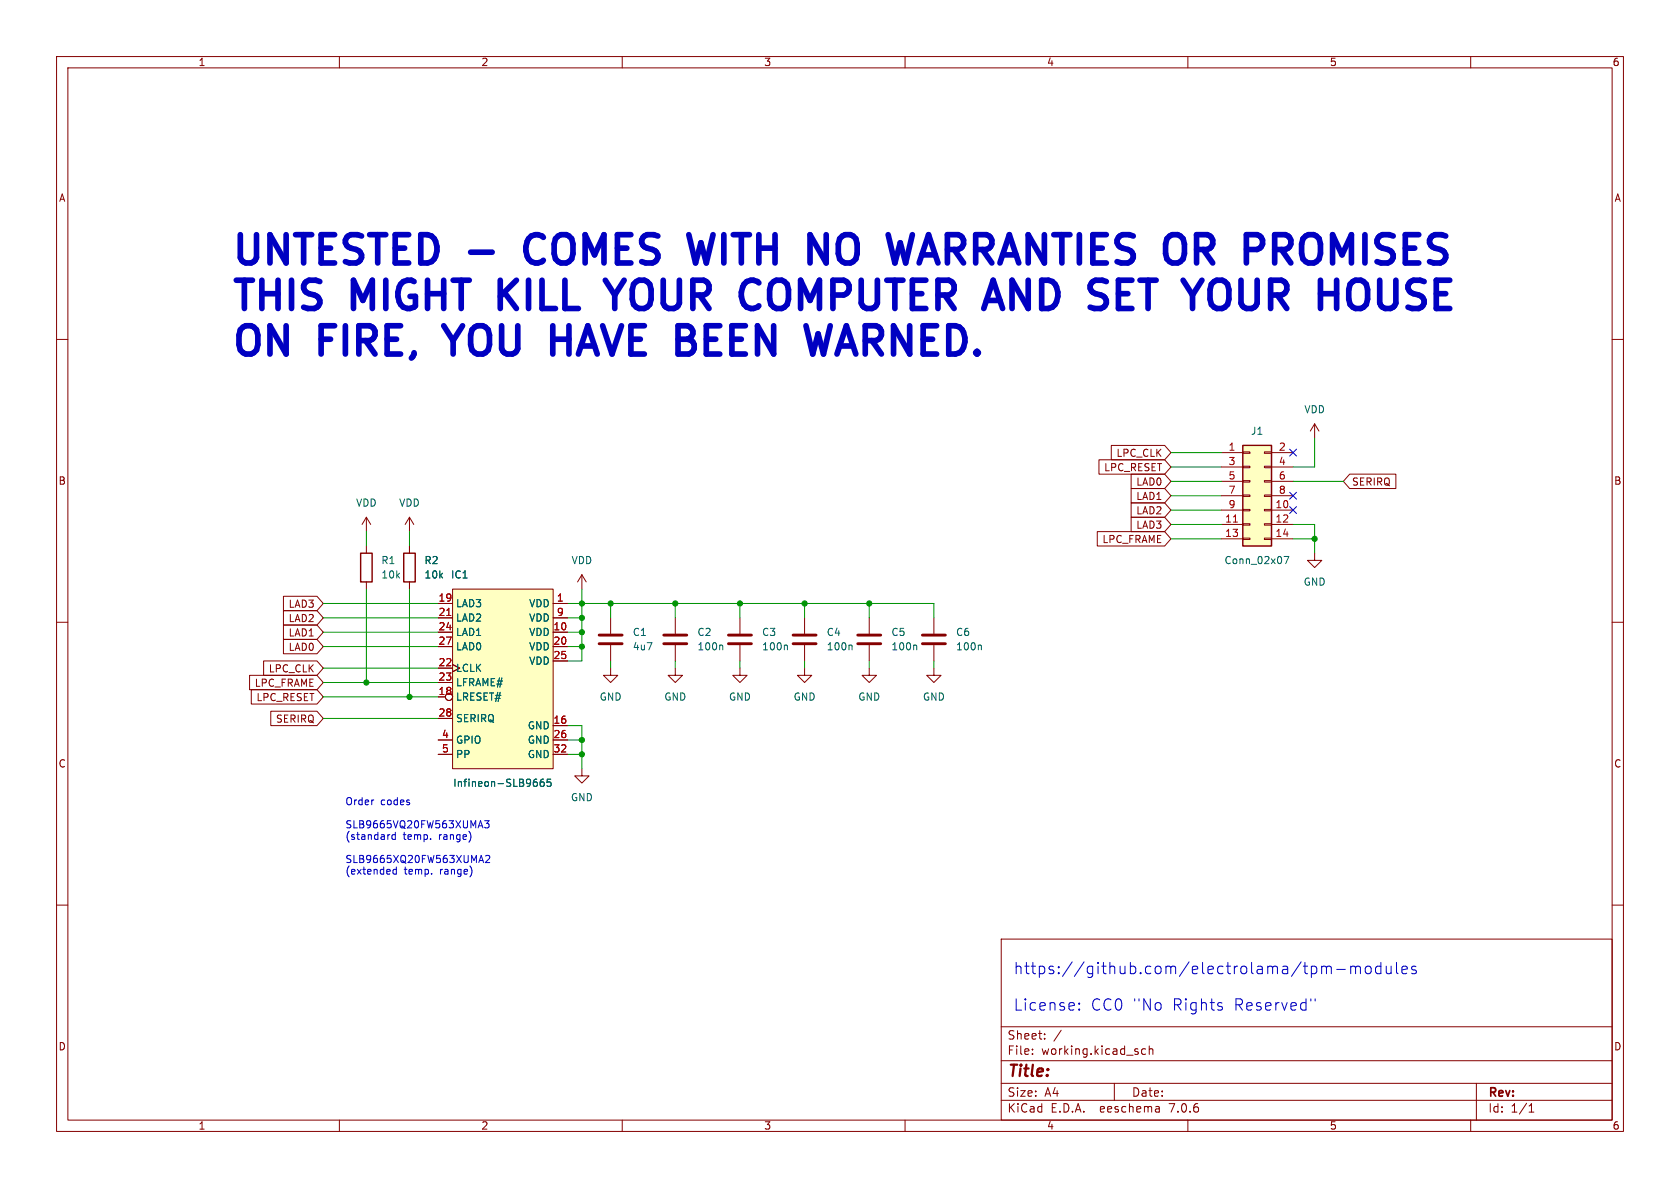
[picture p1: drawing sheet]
<svg xmlns="http://www.w3.org/2000/svg" width="297mm" height="210mm" viewBox="0 0 297 210" stroke-linecap="round" stroke-linejoin="round" font-family="sans-serif">
<g fill="none" stroke="#840000" stroke-width=".18">
<path d="M10 10h277v190h-277zM12 12h273v186h-273zM60 10v2M110 10v2M160 10v2M210 10v2M260 10v2M10 60h2M285 60h2M196.5 78.7h9.4l1.1 1.3-1.1 1.3h-9.4zM219.7 79.9h1.3v.2h-1.3zM223.5 79.9h1.3v.2h-1.3z"/>
<path d="M232.4 74.9l-.8 1.3M232.4 74.9v2.6M232.4 74.9l.8 1.3M64.8 91.4v2.6M64.8 96.5v1.3M64.8 91.4l-.8 1.3M64.8 91.4l.7 1.3M72.4 91.4v2.6M72.4 96.5v1.3M72.4 91.4l-.8 1.3M72.4 91.4l.8 1.3M194 94h11.9l1.1 1.3-1.1 1.2h-11.9z"/>
<path d="M194.3 81.3h11.6l1.1 1.3-1.1 1.2h-11.6zM200 88.9h5.9l1.1 1.3-1.1 1.2h-5.9zM200 83.8h5.9l1.1 1.3-1.1 1.3h-5.9zM200 86.4h5.9l1.1 1.2-1.1 1.3h-5.9zM200 91.4h5.9l1.1 1.3-1.1 1.3h-5.9zM215.9 80h3.8M215.9 90.2h3.8M215.9 92.7h3.8M215.9 95.3h3.8M215.9 82.6h3.8M215.9 85.1h3.8M215.9 87.6h3.8"/>
<path d="M219.7 95.1h1.3v.3h-1.3zM219.7 92.6h1.3v.2h-1.3zM219.7 90h1.3v.3h-1.3zM219.7 87.5h1.3v.3h-1.3zM219.7 85h1.3v.2h-1.3zM219.7 82.4h1.3v.3h-1.3zM223.5 95.1h1.3v.3h-1.3zM223.5 92.6h1.3v.2h-1.3zM223.5 90h1.3v.3h-1.3zM223.5 87.5h1.3v.3h-1.3zM223.5 85h1.3v.2h-1.3zM223.5 82.4h1.3v.3h-1.3z"/>
<path d="M224.8 80h3.8M224.8 90.2h3.8M224.8 92.7h3.8M224.8 95.3h3.8M224.8 82.6h3.8M224.8 85.1h3.8M224.8 87.6h3.8M232.4 97.8v1.3h1.3l-1.3 1.2-1.3-1.2h1.3M238.6 83.8h8.2v2.6h-8.2l-1.1-1.3zM10 110h2M44.1 119.4h11.9l1.1 1.3-1.1 1.2h-11.9zM46.6 116.8h9.4l1.1 1.3-1.1 1.3h-9.4z"/>
<path d="M50.1 107.9h5.9l1.1 1.3-1.1 1.3h-5.9zM50.1 113h5.9l1.1 1.3-1.1 1.3h-5.9zM50.1 105.4h5.9l1.1 1.3-1.1 1.3h-5.9zM50.1 110.5h5.9l1.1 1.3-1.1 1.2h-5.9zM64.8 102.9v1.2M72.4 102.9v1.2M77.5 106.7h2.5M77.5 111.8h2.5M77.5 114.3h2.5M77.5 109.2h2.5M77.5 118.1h2.5M80 104.1h17.8v31.8h-17.8z"/>
<path d="M80 117.5l1.3 .6-1.3 .6M97.8 106.7h2.5M97.8 111.8h2.5M97.8 114.3h2.5M97.8 109.2h2.5M97.8 116.8h2.5M102.9 101.6l-.8 1.3M102.9 101.6v2.5M102.9 101.6l.7 1.3M107.9 118.1v1.3h1.3l-1.3 1.3-1.2-1.3h1.2M107.9 109.2v2.8M107.9 114v2.8"/>
<path d="M119.4 118.1v1.3h1.2l-1.2 1.3-1.3-1.3h1.3M119.4 109.2v2.8M119.4 114v2.8M130.8 118.1v1.3h1.3l-1.3 1.3-1.3-1.3h1.3M130.8 109.2v2.8M130.8 114v2.8M142.2 118.1v1.3h1.3l-1.3 1.3-1.2-1.3h1.2M142.2 109.2v2.8M142.2 114v2.8M153.7 118.1v1.3h1.2l-1.2 1.3-1.3-1.3h1.3M153.7 109.2v2.8M153.7 114v2.8"/>
<path d="M165.1 118.1v1.3h1.3l-1.3 1.3-1.3-1.3h1.3M165.1 109.2v2.8M165.1 114v2.8M285 110h2M44.4 121.9h11.6l1.1 1.3-1.1 1.3h-11.6zM47.9 125.7h8.1l1.1 1.3-1.1 1.3h-8.1zM77.5 120.7h2.5M77.5 130.8h2.5M77.5 127h2.5M77.5 133.4h2.5M97.8 128.3h2.5M97.8 130.8h2.5"/>
<path d="M97.8 133.4h2.5M102.9 135.9v1.3h1.2l-1.2 1.2-1.3-1.2h1.3M10 160h2M285 160h2M177 166h108v32h-108zM60 198v2M110 198v2M160 198v2M177 194.5h108M177 191.5h108M177 187.5h108M177 181.5h108"/>
<path d="M182.5 186.3v.1M182.5 185.5v.1M184.7 183.6v.1M184.7 182.8v.1M187.6 182.1l-1.3 2M197 191.5v3M202.5 185.5l-.4-.1-.3 .3v.4l.2 .2h.5M203.2 185.5l.2-.1 .3 .1 .1 .9M203.2 184.9v1.5M204.9 195.7l.1 .9M205 196.5l-.2 .1M205 196h-.2"/>
<path d="M210 198v2M260 198v2M261 191.5v6.5M270.3 196.6h.9M270.3 195.5l.4-.4v1.5"/>
<circle cx="79.4" cy="123.2" r=".63"/>
</g>
<g fill="#ffffc2" stroke="#ffffc2" stroke-width=".18">
<path d="M80 104.1h17.8v31.8h-17.8z"/>
<path d="M219.7 78.7h5.1v17.8h-5.1z"/>
</g>
<path d="M218 92.3h.8M79 108.8h.7" fill="none" stroke="#a90000" stroke-width=".18"/>
<path d="M227 98.4h.8l-.5 1.2M127.6 114l.2 .2v.7M139 114l.2 .2v.7M150.5 114l.1 .2v.7M161.9 114l.2 .2v.7M173.3 114l.2 .2v.7M94.5 138.2l.4 .1 .1 .2-.1 .4-.4 .1M94.6 137.7h.3M96.1 137.7l-.4 .1a.85 .85 0 0 0 0 1.2l.5-.1v-.4l-.2-.3-.4 .1-.1 .2M97.4 137.7h-.6l-.1 .6 .2-.1 .4 .1 .1 .2v.4l-.2 .1-.5-.1" fill="none" stroke="#006464" stroke-width=".18"/>
<path d="M219.7 78.7h5.1v17.8h-5.1zM63.8 97.8h2v5.1h-2zM71.4 97.8h2v5.1h-2z" fill="none" stroke="#840000" stroke-width=".25"/>
<path d="M105.9 113.8h4.1M105.9 112.3h4.1M117.3 113.8h4.1M117.3 112.3h4.1M128.8 113.8h4M128.8 112.3h4M140.2 113.8h4.1M140.2 112.3h4.1M151.6 113.8h4.1M151.6 112.3h4.1M163.1 113.8h4M163.1 112.3h4" fill="none" stroke="#840000" stroke-width=".51"/>
<g fill="none" stroke="#0000c2" stroke-width=".18">
<path d="M69.9 147.1v1.3M69.9 147.6l-.4-.1-.2 .3 .1 .5h.5M70.1 153.7h-.4l-.2 .2 .1 .6h.5M70.1 153.3v1.2M76.1 148.3v.1M76.3 154.4v.1M84.6 146h.7M84.8 152.1h.6M84.9 145.1l.5 1.2M85.1 151.2l.4 1.3M85.7 145.1h.8l-.5 .5 .4 .1v.5l-.2 .1-.5-.1M85.9 151.3l.4-.1 .3 .4-.8 .9h.8"/>
<path d="M190.8 178.4l.1 .1-.1 .1M190.8 178.4l-.1 .1 .1 .1M190.8 177.3v.2M190.8 178.4v.2M190.8 177.3l.1 .1-.1 .1M190.8 177.3l-.1 .1 .1 .1M215.8 177.9l.3 .3-.1 .3-.2 .1M215.8 177.2l.2 .1M232.5 176.6v.3M233.9 170.8h.3l.3 .3M234.5 171.1l.3-.3 .5 .1 .1 1.2M234.5 171.1v1"/>
<path d="M236.3 171.4h1.5M238.8 171a.5 .5 0 0 1 .8 .1M238.8 170.8v1.3M239.6 171.1l.3-.3 .5 .1 .1 1.2M239.6 171.1v1M241.5 171a.54 .54 0 0 1 .5-.2 .54 .54 0 0 1 .4 .4v.5a.54 .54 0 0 1-.5 .4 .54 .54 0 0 1-.5-.4zM244.1 170.9l-.5-.1-.4 .4v.5l.2 .3 .2 .1 .5-.1M244.1 170.1v2M245.1 170.8l.1 1.2a.54 .54 0 0 0 .7-.1M245.9 170.8v1.3M246.9 170.1v1.7l.3 .3M247.8 171.5l1-.2-.1-.4-.6-.1-.3 .3 .1 .9 .2 .1 .6-.1"/>
<path d="M250.3 170.9l-.5-.1-.2 .3v.3l.7 .2 .1 .1-.1 .3-.2 .1-.5-.1"/>
</g>
<g fill="none" stroke="#0000c2" stroke-width="1">
<path d="M78.4 57.6l1.7 2.6M88.4 49.5v5M91.3 49.5l-2.9 2.9M93.4 42.2a3.5 3.5 0 0 0 0 3.6M97.7 60h2.9M107 49.5l1.7 2.7M108.7 52.2v2.3M110.3 49.5l-1.6 2.7M123 46.5l.9-3.6 1 3.6M133.9 49.8l.3 .2M134.2 54.1l-.3 .2M149.6 57.6l-1.6 5"/>
<path d="M163 45.1h2.3M164.2 41.5l-1.7 5M178.9 49.5l2.9 5M197.7 54.5h2.4M219.4 49.5v4.1l.5 .7M230.8 41.7l-.5 .5-.2 1v1.6l.2 1 .5 .4M244.2 54.1l.7 .4h.9M148.4 61.2h2.4"/>
</g>
<g fill="none" stroke="#009600" stroke-width=".18">
<path d="M232.4 77.5v5.1h-3.8M64.8 94v2.5M72.4 94v2.5M207 92.7h8.9M207 85.1h8.9M207 87.6h8.9M207 90.2h8.9M207 95.3h8.9M207 80h8.9M207 82.6h8.9M228.6 92.7h3.8v5.1M228.6 85.1h8.9"/>
<path d="M228.6 95.3h3.8M57.1 109.2h20.4M57.1 111.8h20.4M57.1 106.7h20.4M57.1 114.3h20.4M57.1 118.1h20.4M64.8 104.1v16.6M72.4 104.1v19.1M100.3 109.2h2.6M100.3 111.8h2.6M100.3 106.7h64.8v2.5M100.3 114.3h2.6"/>
<path d="M102.9 104.1v12.7h-2.6M107.9 106.7v2.5M107.9 116.8v1.3M119.4 106.7v2.5M119.4 116.8v1.3M130.8 106.7v2.5M130.8 116.8v1.3M142.2 106.7v2.5M142.2 116.8v1.3M153.7 106.7v2.5M153.7 116.8v1.3M165.1 116.8v1.3"/>
<path d="M57.1 120.7h20.4M57.1 123.2h20.4M57.1 127h20.4M100.3 130.8h2.6M100.3 128.3h2.6v7.6M100.3 133.4h2.6"/>
</g>
<path d="M228 79.4l1.2 1.2M229.2 79.4l-1.2 1.2M228 87l1.2 1.2M228 89.6l1.2 1.2M229.2 87l-1.2 1.2M229.2 89.6l-1.2 1.2" fill="none" stroke="#000084" stroke-width=".18"/>
<g fill="#009600" stroke="#009600" stroke-width=".18">
<circle cx="102.9" cy="106.7" r=".46"/>
<circle cx="102.9" cy="109.2" r=".46"/>
<circle cx="119.4" cy="106.7" r=".46"/>
<circle cx="130.8" cy="106.7" r=".46"/>
<circle cx="102.9" cy="114.3" r=".46"/>
<circle cx="102.9" cy="111.8" r=".46"/>
<circle cx="107.9" cy="106.7" r=".46"/>
<circle cx="64.8" cy="120.7" r=".46"/>
<circle cx="72.4" cy="123.2" r=".46"/>
<circle cx="102.9" cy="130.8" r=".46"/>
<circle cx="102.9" cy="133.4" r=".46"/>
<circle cx="232.4" cy="95.3" r=".46"/>
<circle cx="153.7" cy="106.7" r=".46"/>
<circle cx="142.2" cy="106.7" r=".46"/>
</g>
<g font-size="7" fill="#0000c2">
<text x="40.6" y="47.2">UNTESTED</text>
<text x="83.4" y="47.2">-</text>
<text x="95.4" y="47.2">COMES</text>
<text x="126.4" y="47.2">WITH</text>
<text x="149.4" y="47.2">NO</text>
<text x="165.6" y="47.2">WARRANTIES OR</text>
<text x="232.5" y="47.2">PROMISES</text>
<text x="40.6" y="55.2">THIS</text>
<text x="62.6" y="55.2">MIGHT</text>
<text x="90.6" y="55.2">KILL</text>
<text x="111.9" y="55.2">YOUR</text>
<text x="137.4" y="55.2">COMPUTER</text>
<text x="182.8" y="55.2">AND</text>
<text x="203.1" y="55.2">SET</text>
<text x="222" y="55.2">YOUR</text>
<text x="247.6" y="55.2">HOUSE</text>
<text x="40.6" y="63.3">ON</text>
<text x="56.9" y="63.3">FIRE,</text>
<text x="81.3" y="63.3">YOU</text>
<text x="101.9" y="63.3">HAVE BEEN</text>
<text x="151.1" y="63.3">WARNED.</text>
</g>
<g font-size="2.8" fill="#0000c2">
<text x="179.1" y="172.4">https://github.com/electrolama/tpm-modules</text>
<text x="179.1" y="178.8">License:</text>
<text x="192.7" y="178.8">CC0 &quot;No</text>
<text x="207.2" y="178.8">Rights</text>
<text x="218.2" y="178.8">Reserved&quot;</text>
</g>
<text font-size="2.8" fill="#840000" x="178" y="190.9">Title:</text>
<g font-size="2.1" fill="#840000">
<text x="178" y="184">Sheet:</text>
<text x="178" y="186.7">File:</text>
<text x="184.1" y="186.7">working.kicad_sch</text>
<text x="178" y="196.9">KiCad</text>
<text x="178" y="194.1">Size:</text>
<text x="184.7" y="194.1">A4</text>
<text x="185.7" y="196.9">E.D.A.</text>
<text x="194.6" y="196.9">eeschema</text>
<text x="200" y="194.1">Date:</text>
<text x="207" y="196.9">7.0.6</text>
<text x="263" y="194.3">Rev:</text>
<text x="263" y="196.9">Id:</text>
<text x="267.1" y="196.9">1/1</text>
</g>
<g font-size="1.8" fill="#840000">
<text x="35" y="11.9">1</text>
<text x="85" y="11.9">2</text>
<text x="135" y="11.9">3</text>
<text x="185" y="11.9">4</text>
<text x="235" y="11.9">5</text>
<text x="285" y="11.9">6</text>
<text x="10.3" y="35.9">A</text>
<text x="285.3" y="35.9">A</text>
<text x="195.1" y="83.5">LPC_RESET</text>
<text x="197.3" y="81">LPC_CLK</text>
<text x="10.3" y="85.9">B</text>
<text x="200.8" y="86">LAD0</text>
<text x="200.8" y="88.6">LAD1</text>
<text x="238.9" y="86">SERIRQ</text>
<text x="285.3" y="85.9">B</text>
<text x="200.8" y="91.1">LAD2</text>
<text x="200.8" y="93.7">LAD3</text>
<text x="194.8" y="96.2">LPC_FRAME</text>
<text x="50.9" y="107.6">LAD3</text>
<text x="50.9" y="110.2">LAD2</text>
<text x="50.9" y="112.7">LAD1</text>
<text x="47.4" y="119.1">LPC_CLK</text>
<text x="50.9" y="115.3">LAD0</text>
<text x="44.9" y="121.6">LPC_FRAME</text>
<text x="45.2" y="124.1">LPC_RESET</text>
<text x="48.7" y="128">SERIRQ</text>
<text x="10.3" y="135.9">C</text>
<text x="285.3" y="135.9">C</text>
<text x="10.3" y="185.9">D</text>
<text x="285.3" y="185.9">D</text>
<text x="35" y="199.9">1</text>
<text x="85" y="199.9">2</text>
<text x="135" y="199.9">3</text>
<text x="185" y="199.9">4</text>
<text x="235" y="199.9">5</text>
<text x="285" y="199.9">6</text>
</g>
<g font-size="1.8" fill="#006464">
<text x="221.1" y="77.1">J1</text>
<text x="230.5" y="73.3">VDD</text>
<text x="62.9" y="89.8">VDD</text>
<text x="70.5" y="89.8">VDD</text>
<text x="67.3" y="99.9">R1</text>
<text x="74.9" y="99.9">R2</text>
<text x="101" y="99.9">VDD</text>
<text x="216.4" y="99.9">Conn_02x07</text>
<text x="67.3" y="102.5">10k</text>
<text x="74.9" y="102.5">10k</text>
<text x="79.6" y="102.5">IC1</text>
<text x="80.5" y="107.5">LAD3</text>
<text x="93.5" y="107.5">VDD</text>
<text x="230.4" y="103.7">GND</text>
<text x="80.5" y="110.1">LAD2</text>
<text x="80.5" y="112.6">LAD1</text>
<text x="93.5" y="112.6">VDD</text>
<text x="93.5" y="110.1">VDD</text>
<text x="111.8" y="112.6">C1</text>
<text x="123.2" y="112.6">C2</text>
<text x="134.6" y="112.6">C3</text>
<text x="146.1" y="112.6">C4</text>
<text x="157.5" y="112.6">C5</text>
<text x="168.9" y="112.6">C6</text>
<text x="80.5" y="119">LCLK</text>
<text x="80.5" y="115.2">LAD0</text>
<text x="93.5" y="115.2">VDD</text>
<text x="93.5" y="117.7">VDD</text>
<text x="111.8" y="115.2">4u7</text>
<text x="123.2" y="115.2">100n</text>
<text x="134.6" y="115.2">100n</text>
<text x="146.1" y="115.2">100n</text>
<text x="157.5" y="115.2">100n</text>
<text x="168.9" y="115.2">100n</text>
<text x="80.5" y="124.1">LRESET#</text>
<text x="80.5" y="121.5">LFRAME#</text>
<text x="105.9" y="124.1">GND</text>
<text x="117.3" y="124.1">GND</text>
<text x="128.8" y="124.1">GND</text>
<text x="140.2" y="124.1">GND</text>
<text x="151.6" y="124.1">GND</text>
<text x="163.1" y="124.1">GND</text>
<text x="80.5" y="127.9">SERIRQ</text>
<text x="80.5" y="131.7">GPIO</text>
<text x="93.2" y="129.1">GND</text>
<text x="93.2" y="131.7">GND</text>
<text x="80.5" y="134.2">PP</text>
<text x="93.2" y="134.2">GND</text>
<text x="80" y="139.3">Infineon-SLB9665</text>
<text x="100.8" y="141.8">GND</text>
</g>
<g font-size="1.8" fill="#a90000">
<text x="217.1" y="79.8">1</text>
<text x="217.1" y="82.3">3</text>
<text x="226" y="79.8">2</text>
<text x="226" y="82.3">4</text>
<text x="217.1" y="84.8">5</text>
<text x="217.1" y="87.4">7</text>
<text x="217.1" y="89.9">9</text>
<text x="225.4" y="89.9">10</text>
<text x="226" y="84.8">6</text>
<text x="226" y="87.4">8</text>
<text x="216.5" y="92.5">11</text>
<text x="216.5" y="95">13</text>
<text x="225.4" y="92.5">12</text>
<text x="225.4" y="95">14</text>
<text x="77.4" y="106.4">19</text>
<text x="98.4" y="106.4">1</text>
<text x="77.4" y="109">21</text>
<text x="77.4" y="111.5">24</text>
<text x="97.7" y="111.5">10</text>
<text x="98.4" y="109">9</text>
<text x="77.4" y="117.9">22</text>
<text x="77.4" y="114">27</text>
<text x="97.7" y="114">20</text>
<text x="97.7" y="116.6">25</text>
<text x="77.4" y="122.9">18</text>
<text x="77.4" y="120.4">23</text>
<text x="77.4" y="126.7">28</text>
<text x="78" y="130.6">4</text>
<text x="97.7" y="128">16</text>
<text x="97.7" y="130.6">26</text>
<text x="78" y="133.1">5</text>
<text x="97.7" y="133.1">32</text>
</g>
<g font-size="1.8" fill="#0000c2">
<text x="61" y="142.4">Order</text>
<text x="67.3" y="142.4">codes</text>
<text x="61" y="146.5">SLB9665VQ20FW563XUMA3</text>
<text x="61" y="148.6">(standard</text>
<text x="71.3" y="148.6">temp.</text>
<text x="77.7" y="148.6">range)</text>
<text x="61" y="152.6">SLB9665XQ20FW563XUMA2</text>
<text x="61" y="154.7">(extended</text>
<text x="71.4" y="154.7">temp.</text>
<text x="77.9" y="154.7">range)</text>
</g>
</svg>
